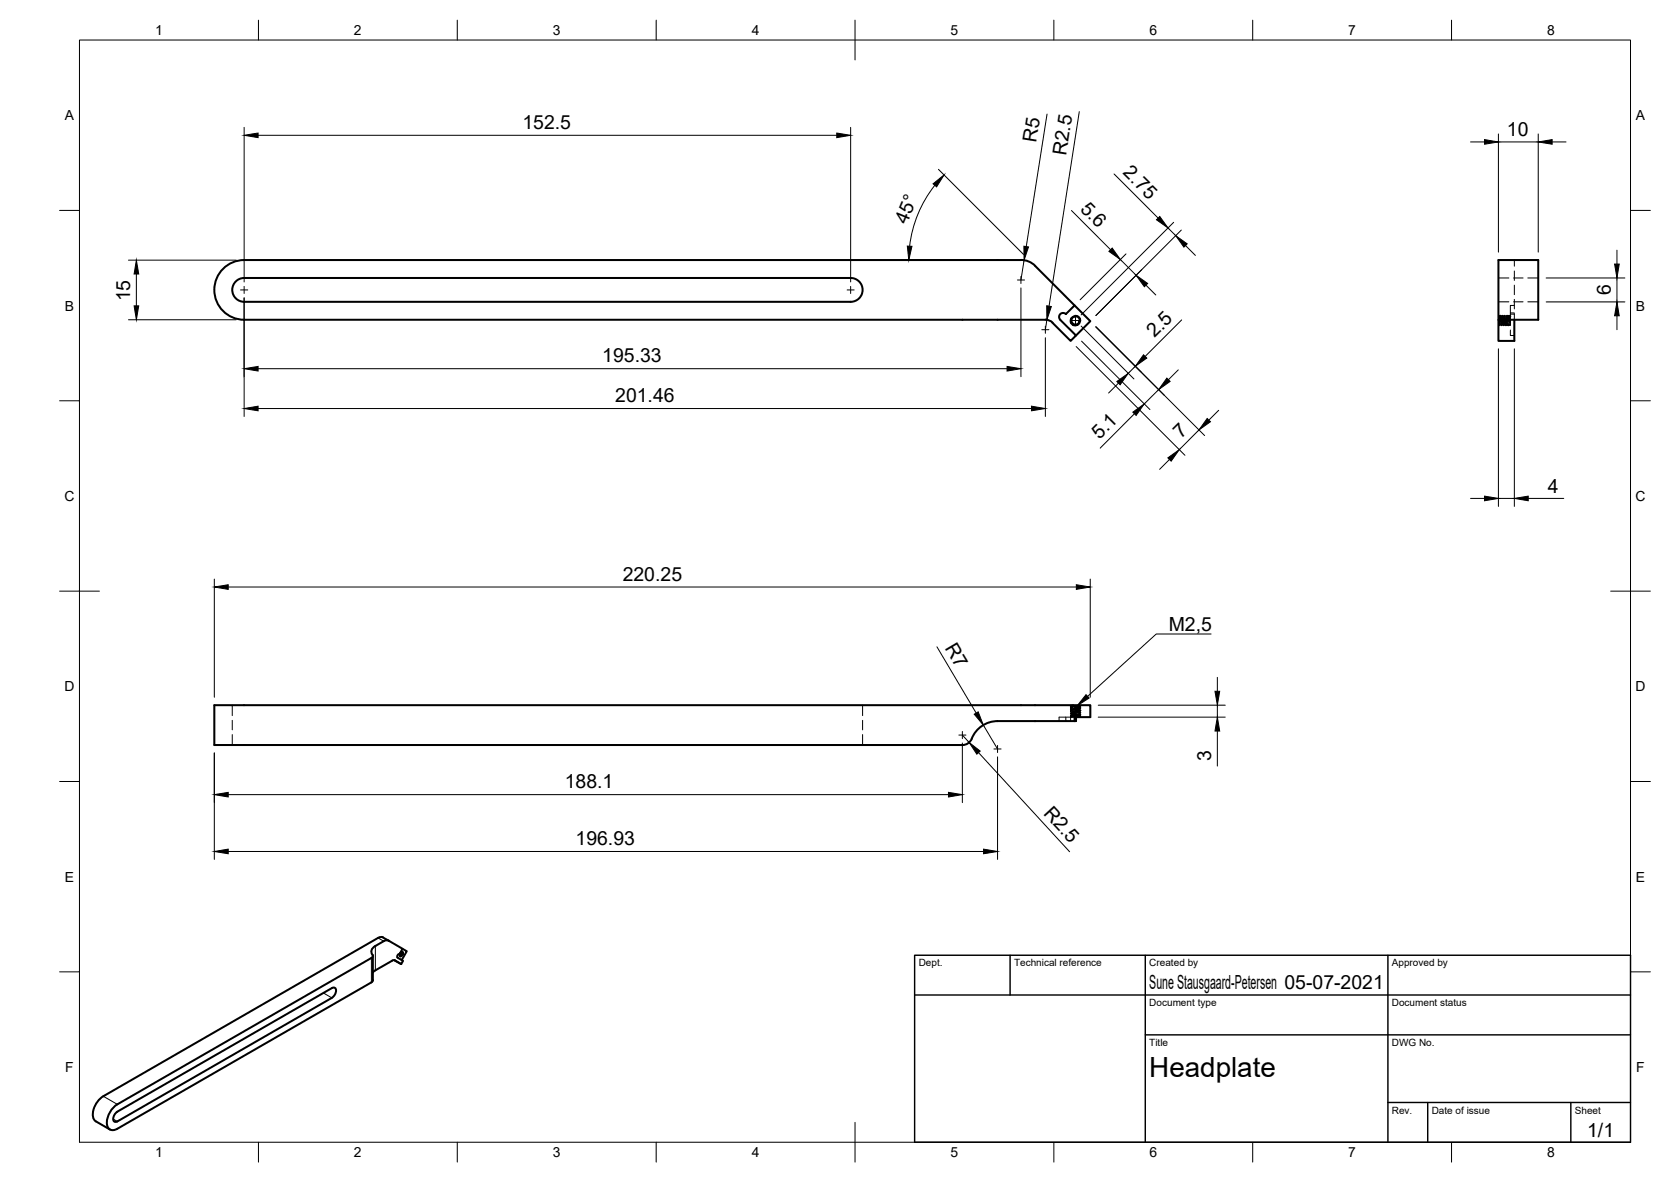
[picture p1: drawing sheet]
<svg xmlns="http://www.w3.org/2000/svg" width="420mm" height="297mm" viewBox="0 0 420 297" stroke-linecap="round" stroke-linejoin="round" font-family="sans-serif">
<!-- layer: Visible -->
<g fill="none" stroke="#000" stroke-width=".51">
<path d="M59.5 70.5l1.2-.6h.7h152.5a3 3 0 0 1 3 3 3 3 0 0 1-3 2.9h-152.5a2.99 2.99 0 0 1-2.8-2 2.99 2.99 0 0 1 .9-3.3zM256.7 65.3h-195.3a7.5 7.5 0 0 0-7.5 7.5 7.5 7.5 0 0 0 7.5 7.6l201.5-.1 1.5 .5 4.8 4.9 1.4-1.4-4-3.9a1.01 1.01 0 0 1 0-1.5 1.01 1.01 0 0 1 1.4 0M256.7 65.3l2.2 .5 1.4 1M260.3 66.8l9.9 10-2.2 2.1M270.2 76.8l4 3.9-3.6 3.6M270.4 79.5l.8 .3 .3 .8M376.8 65.3h10v15.1h-10zM269.3 81.2a1.12 1.12 0 0 0 2 0l.2-.6-.2 .5-.6 .4h-.7l-.5-.5v-.9l.8-.6-.9 .5-.2 .6 .1 .6M376.8 80.4v5.3h4v-5.3M270.6 180.2v1h-19.8a7.2 7.2 0 0 0-6.7 4.9 2.51 2.51 0 0 1-2.1 1.1h-188.1v-10h220.3v3h-4v1M94.4 237.7l2.1-1.2 1-.2 3.7 2.1-.7 1.4M94.4 237.7a1.51 1.51 0 0 0-.6 2.4l-.4 .6-63.9 36.8"/>
<path d="M95.1 235.7l-69.1 39.8M96.3 235.6l1.4 .8M96.3 235.6l-.6-.1-.6 .2M100.5 239.8l-.4 .1-.2 .6 1.4 1-.4 .8-1.6-1h-.4l-4.5 2.5M100.7 239.5h.1M100.8 239.4l-.2 .4M100.9 239.5l-.1 .2M100.9 239.3l-.4 .7 .2 .3M100.9 239.3h.3l.1 .2M101 239.3l-.5 .6M101 239.3l-.1 .4-.4 .3 .1 .1h.4l.3-.5M101.1 239.6l-.2 .2"/>
<path d="M101.1 239.3l-.1 .5-.4 .3 .4-.4zM101.2 239.3v.5l-.6 .3M101.2 238.4l1.1 .6-1.3 2.3M101.2 239.7l-.1 .2M101.3 239.6l-.2 .5-.5 .2M83.4 248.3l-53.9 31.1M83.5 248.3a.64 .64 0 0 1 .7-.1 .64 .64 0 0 1 .3 .7l-.2 .9-.9 .9-53.9 31.1M93.7 240.2v6.2M93.8 246.4l-.4 .5-63.9 36.8M94.4 243.8l-.6 .5M99.2 241.3l1.7 1M26 275.5a5.4 5.4 0 0 0-2.5 5.6l.6 .7 3.5 2.1"/>
<path d="M29.5 277.5a5.2 5.2 0 0 0-2.4 5.8 1.56 1.56 0 0 0 2.4 .4M29.5 279.4l-.8 1a.9 .9 0 0 0-.3 .9 .9 .9 0 0 0 .8 .6l.3-.1"/>
</g>
<!-- layer: Hidden -->
<g fill="none" stroke="#000" stroke-width=".25">
<path d="M269.3 79.9l-.1 .5 .1 .8M270 79.6l.5-.2 .5 .1 .4 .3 .3 .7M270.3 79.3l1 .3 .4 .6v.5M376.8 79.6l.1 1.5M376.8 79.4l.1-.1 .2 .2M376.8 75.8h2.6M376.8 69.9h2.6M376.9 79.7v-.4l.2 1.8M376.9 79.3l.2 2.3M377.3 79.3l-.2 .2M377.3 79.3h.1M377.4 79.3l.1 .2"/>
<path d="M377.4 79.5v-.2l-.2 2.1M377.4 80l-.1-.7-.1 1.6M377.5 79.5l.3-.2 .3 .2 .2-.2 .2 .2 .2-.2 .3 .2 .2-.2 .2 .2 .2-.2 .2 .2-.2 1.4M377.6 79.9l-.1-.4-.2 2M377.7 79.8l-.1-.3-.2 2M377.8 79.4v-.1l.2 2.2M377.8 79.6l.2 2.2v-.1M377.9 79.7l-.2 1.9v-.5M378 79.8l-.1 1.8-.1-.6M378.4 79.9l-.1-.6-.2 1.7M378.5 79.9l.1 1.7 .1-.7M378.6 79.8l.2 1.8v-.6"/>
<path d="M378.6 79.7l-.1 2.1-.1-.3M378.8 79.5l.1 2.3M378.8 79.9l.1 1.9 .1-.5M378.8 79.7l.1-.2 .2 2M378.9 79.8l.1-.3 .2 2.1-.3 .2M379.5 79.9l-.1 1.9-.1-.4M379.6 79.4l-.2 2.4M379.7 79.8l.1 1.4M379.8 78.9h1M379.8 78.6h1M380.6 75.8h2.4M380.6 69.9h2.4"/>
<path d="M380.8 76.8h-1v5l-.2-.2-.2 .2M380.8 65.3v1.6M380.8 68.1v2.4M380.8 71.7v2.3M380.8 75.2v2.4M380.8 78.8v1.6M384.2 75.8h2.6M384.2 69.9h2.6M269.6 81.1l.4 .5 .5 .1 .7-.2 .3-.3M269.8 81.6l.7 .2 .6-.1M376.8 80.4v.1M376.8 80.7h3"/>
<path d="M376.8 81.7l.2-.1 .1 .2 .2-.2 .3 .2 .1-.2 .3 .2M376.8 80.9v.3M377.2 80.5l-.2-1-.1 1.4M377.3 80.4l-.1-.9-.2 1.4M377.7 80.6l-.1 1.2-.1-1.1M377.7 80.1l-.1 1.7-.1-.6M378 81.8h.1M378.2 81.6l.3 .2M378.2 81.6l-.1 .2M378.3 80.3l-.1 1.3-.1-1.1M378.3 80.4l-.1-1.1-.1 1.2M378.4 80.4l-.1 1.2-.1-1.2"/>
<path d="M378.5 81.8h.1M378.5 81.8l.3-.2 .1 .2M378.6 80.2l-.1 1.6-.1-.7M378.9 81.8h.1M379.1 80.1v-.8l.2 1.4M379.2 81.6l.1 .2M379.2 80.3l.1-.8 .2 1.5M379.3 80.2l-.1-.9-.1 1.3M379.3 80.4l.2-.9 .1 1.5M379.3 81.8h.1M379.7 80.3l.1 1.3M379.8 80.6v.4"/>
<path d="M379.8 82.9v1.4h1M58.4 177.2v2.6M216.9 177.2v2.6M269.2 179.2v.1M269.2 179.7h.1M269.2 179.3l.2 .1-.2 .3M269.2 178.8l.2 .2-.2 .2M269.2 177.9l.2 .2-.2 .2M269.2 177.5l.2 .1M269.2 178.4l.2 .1M269.2 179.7l.2 .3M269.2 178.8l2.4 .2"/>
<path d="M269.2 177.2v1.4M269.2 179.8v1.4M269.3 177.9l2.4 .2M269.4 178.5l2.1 .3h-.3M269.4 178.5l-.2 .3M269.4 180l-.2 .1M269.4 177.6l-.2 .3M269.4 177.3l-.2 .1M269.4 177.2v.1M269.5 177.9h-.3l2 .2M269.6 179.8l2.1 .1-.2 .1M269.6 177.2l.4 .1"/>
<path d="M269.6 178.7l1.9 .2-.5 .1M269.7 178.9l2 .1-.3 .1M269.8 179l-.4 .1 2 .2M270 177.2l-.6 .1 .9 .1M270 178.1l1.5 .2-.9 .1M270 178.9l-.6 .1 1.7 .1M270 179.8l1.7 .1-.7 .1M270.2 179.1l-1 .1 1.2 .2M270.2 178.3l1.3 .1-1.2 .1M270.4 179.4l-1 .2 1.4 .1M270.4 177.6l1.3 .1-1.1 .1M270.6 178.2l-1.4 .1 .9 .1"/>
<path d="M270.6 177.7l.9 .2-1.5 .1M270.6 179.3l-1.2 .1 1.2 .1M270.7 179.2l-1.5 .1 .8 .1M270.8 178.5l.9 .1-1.4 .1M270.8 177.9l.7 .1-1.8 .1M270.9 177.6l.8 .1-1.5 .1M270.9 177.3l-1.7 .1 .5 .1M271 179.8l-1.6 .2 .8 .1M271 178.2l-1.8 .2h.4M271.2 179.4l.5 .1-1.8 .1M271.2 177.3l.3 .1-2.1 .2M271.2 179.7l-1.8 .2h.6"/>
<path d="M271.3 178.5l.4 .1-1.9 .1M271.4 177.3l-2.1 .2M271.4 177.5l-2 .2 .3 .1M271.5 178.3l.2 .3M271.7 179.4l-2.2 .2M271.7 179.1l-.2 .1 .2 .3-.2 .2 .2 .3-.2 .2M271.7 178.6l-.2 .2 .2 .2M271.7 178.2l-.2 .1M271.7 177.2l-.2 .2 .2 .3-.2 .3 .2 .1M271.7 178.1h.1M271.7 178.6h.1M271.7 179v.1"/>
<path d="M58.4 181v2.4M58.4 184.6v2.6M216.9 181v2.4M216.9 184.6v2.6M268 180.2v1M269.2 180.2h.1M269.9 180.1h-.7l.6 .1M270.2 180.2h-3.9v1M270.3 180.1l-1.1 .1h.1M271.1 180.1h.4l-1.1 .1M271.4 180.2h.1M271.5 180.2h.1"/>
</g>
<circle cx="379.8" cy="79.5" r=".11" fill="#000" stroke="#000" stroke-width=".25"/>
<!-- layer: Visible Narrow -->
<path d="M94.4 237.7v6.1M95.1 235.7l1.4 .8M81.3 249.5l2.1 1.3M93.4 240.7v6.2M26 275.5l3.5 2M28.4 281.2l1.1 .6" fill="none" stroke="#000" stroke-width=".25"/>
<!-- layer: Border -->
<g fill="none" stroke="#000" stroke-width=".25">
<path d="M20 10.1h390v276.9h-390zM65 5.1v5M115 5.1v5M165 5.1v5M215 5.1v10M265 5.1v5M315 5.1v5M365 5.1v5M15 52.9h5M410 52.9h5M15 100.7h5M410 100.7h5"/>
<path d="M15 148.6h10M405 148.6h10M15 196.4h5M410 196.4h5M15 244.2h5M410 244.2h5M65 287v5M115 287v5M165 287v5M215 282.1v9.9M265 287v5M315 287v5"/>
<path d="M365 287v5"/>
</g>
<!-- layer: TitleBlock -->
<path d="M230 240.1h180v46.9h-180zM230 250h180M254 240.1v9.9M288 240.1v46.9M349 240.1v46.9M288 260.1h122M349 277.1h61M359 277.1v9.9M395 277.1v9.9" fill="none" stroke="#000" stroke-width=".36"/>
<!-- layer: Dimensions -->
<g fill="none" stroke="#000" stroke-width=".25">
<path d="M61.4 32v38.9M64.9 34h145.5M213.9 32v38.9M263.3 28.7l-5.3 33.3M271.4 28.1l-7.6 48.8M369.8 35.7h3.5M376.8 33.7v29.7M376.8 35.7h10M386.8 33.7v29.7M390.3 35.7h3.5M235.1 46.6a30.3 30.3 0 0 0-6.4 15.3M236 42.6l21.4 21.4"/>
<path d="M269.4 52.9l9.8 9.8M280.1 43.7l11.1 11.1M293.7 57.3l1.9 1.9M295.1 55.9l-23.3 23.2M297 57.8l-21.5 21.5M32.3 65.4h27.1M34.3 68.9v8M61.4 74.9v29.8M226.5 65.4h22.3M256.7 72.4v22.3M257.5 65.4l-.8 5M281.7 65.2l4 4"/>
<path d="M283.1 63.8l-11.5 11.5M288.1 71.7l2.5 2.4M298.1 61.7l2.5 2.5M388.8 69.9h19.8M388.8 75.9h19.8M406.6 62.9v3.5M406.6 69.9v6M406.6 79.4v3.5M32.3 80.4h27.1M64.9 92.7h188.3M262.8 84.9v19.8M263.2 80.4l-.4 2.5"/>
<path d="M270.6 87.1l27.3 27.3M271.8 81.9l13.3 13.3M271.9 85.7l17.2 17.2M275.5 82.1l27.4 27.4M281.2 96.3l-2.5 2.5M285.5 92l-1.8 1.8M291.3 97.9l-3.6 3.6M296.3 92.9l-2.5 2.5M297.1 80.4l-9.1 9.2M376.8 87.7v39.6M380.8 87.7v39.6M64.9 102.7h194.5"/>
<path d="M285.2 104l-8.6 8.6M294 115.5l-2.4 2.4M301.5 108l-5 5M306.4 103.1l-2.4 2.5M369.8 125.3h3.5M376.8 125.3h4M384.3 125.3h8.9M53.9 145.5v29.7M57.4 147.5h213.2M274.1 145.5v29.7M235.6 162.5l9.8 16.7M276.1 177.2h32"/>
<path d="M306.1 170.2v3.5M306.1 177.2v3M53.9 189.2v26.8M57.4 199.7h181.1M242 184.7l1.7 1.9M242 186.7v15M246 189.1l22.9 24.9M247.2 182.2l3.6 6M250.8 190.2v25.8M276.1 180.2h32M306.1 183.7v8.8M57.4 214h189.9"/>
</g>
<g fill="#000" stroke="#000" stroke-width=".25">
<path d="M61.4 34l3.5-.6v1.2zM210.4 33.4l3.5 .6-3.5 .6zM373.3 35.1l3.5 .6-3.5 .5zM386.8 35.7l3.5-.6v1.1zM234.6 46.2l2.8-2.3-1.9 3.1zM291.6 54.4l2.1 2.9-2.9-2.1zM34.3 65.4l.6 3.5h-1.2zM33.7 76.9h1.2l-.6 3.5zM228.1 61.8l1.2 .1-.8 3.5zM257.5 61.9l1.1 .1-1.1 3.4zM263.2 76.8l1.2 .2-1.2 3.4zM278.8 63.2l.9-.9 2 2.9z"/>
<path d="M285.7 69.2l2.9 2-.9 .9zM295.6 59.2l2.9 2.1-.8 .8zM406 66.4h1.1l-.5 3.5zM406.6 75.9l.5 3.5h-1.1zM61.4 92.7l3.5-.6v1.1zM253.2 92.1l3.5 .6-3.5 .5zM280.8 95.9l2.9-2.1-2.1 2.9zM287.5 89.2l.9 .8-2.9 2zM293.4 95l.8 .8-2.9 2.1zM61.4 102.7l3.5-.6v1.1zM259.4 102.1l3.4 .6-3.4 .5zM284.8 103.6l2.9-2.1-2 2.9z"/>
<path d="M293.6 115.1l2.9-2.1-2 2.9zM303.5 105.2l.9 .8-2.9 2zM373.3 124.7l3.5 .6-3.5 .5zM380.8 125.3l3.5-.6v1.1zM53.9 147.5l3.5-.6v1.2zM270.6 146.9l3.5 .6-3.5 .6zM245 179.5l1-.6 1.2 3.3zM305.5 173.7h1.2l-.6 3.5zM53.9 199.7l3.5-.6v1.2zM238.5 199.1l3.5 .6-3.5 .6zM243.7 186.6l2.8 2.2-.9 .7zM306.1 180.2l.6 3.5h-1.2z"/>
<path d="M53.9 214l3.5-.6v1.2zM247.3 213.4l3.5 .6-3.5 .6z"/>
</g>
<!-- layer: Center Lines -->
<g fill="none" stroke="#000" stroke-width=".25">
<path d="M60.5 72.9h1.8M61.4 72v1.8M213 72.9h1.8M213.9 72v1.8M255.8 70.4h1.8M256.7 69.5v1.8M270.4 79.6v1.8M262 82.9h1.7M262.8 82v1.8M269.5 80.5h1.8M241.1 184.7h1.8M242 183.8v1.8"/>
<path d="M249.9 188.2h1.8M250.8 187.3v1.8"/>
</g>
<!-- layer: Annotations -->
<path d="M273.1 174.6l.8 .8-3 1.9z" fill="#000" stroke="#000" stroke-width=".25"/>
<path d="M304.5 159.3h-13.8l-17.2 15.7" fill="none" stroke="#000" stroke-width=".25"/>
<text font-size="7" x="289" y="270.6">Headplate</text>
<g font-size="4.9">
<text x="131.4" y="32.5">152.5</text>
<text x="260.6" y="35.9" transform="rotate(-81 260.6 35.9)">R5</text>
<text x="378.9" y="34.1">10</text>
<text x="268.1" y="39.3" transform="rotate(-81 268.1 39.3)">R2.5</text>
<text x="282.2" y="43.6" transform="rotate(45 282.2 43.6)">2.75</text>
<text x="271.4" y="52.7" transform="rotate(45 271.4 52.7)">5.6</text>
<text x="228" y="56.5" transform="rotate(-68 228 56.5)">45°</text>
<text x="32.7" y="75.7" transform="rotate(-90 32.7 75.7)">15</text>
<text x="405" y="74.2" transform="rotate(-90 405 74.2)">6</text>
<text x="290.3" y="85" transform="rotate(-45 290.3 85)">2.5</text>
<text x="151.4" y="91.1">195.33</text>
<text x="154.7" y="101.1">201.46</text>
<text x="276.4" y="110.6" transform="rotate(-45 276.4 110.6)">5.1</text>
<text x="297" y="110.4" transform="rotate(-45 297 110.4)">7</text>
<text x="389.2" y="123.8">4</text>
<text x="156.6" y="146">220.25</text>
<text x="293.9" y="158.6">M2,5</text>
<text x="237.4" y="162.8" transform="rotate(59 237.4 162.8)">R7</text>
<text x="304.5" y="191.2" transform="rotate(-90 304.5 191.2)">3</text>
<text x="142" y="198.1">188.1</text>
<text x="262.2" y="204.4" transform="rotate(47 262.2 204.4)">R2.5</text>
<text x="144.7" y="212.4">196.93</text>
<text x="289" y="248.5">Sune Stausgaard-Petersen 05-07-2021</text>
<text x="399.1" y="285.7">1/1</text>
</g>
<g font-size="3.5">
<text x="39" y="8.8">1</text>
<text x="89" y="8.8">2</text>
<text x="139" y="8.8">3</text>
<text x="189" y="8.8">4</text>
<text x="239" y="8.8">5</text>
<text x="289" y="8.8">6</text>
<text x="339" y="8.8">7</text>
<text x="389" y="8.8">8</text>
<text x="16.3" y="30.2">A</text>
<text x="411.3" y="30.2">A</text>
<text x="16.3" y="78">B</text>
<text x="411.3" y="78">B</text>
<text x="16.2" y="125.9">C</text>
<text x="411.2" y="125.9">C</text>
<text x="16.2" y="173.7">D</text>
<text x="411.2" y="173.7">D</text>
<text x="16.3" y="221.6">E</text>
<text x="411.3" y="221.6">E</text>
<text x="16.4" y="269.4">F</text>
<text x="411.4" y="269.4">F</text>
<text x="39" y="290.8">1</text>
<text x="89" y="290.8">2</text>
<text x="139" y="290.8">3</text>
<text x="189" y="290.8">4</text>
<text x="239" y="290.8">5</text>
<text x="289" y="290.8">6</text>
<text x="339" y="290.8">7</text>
<text x="389" y="290.8">8</text>
</g>
<g font-size="2.5">
<text x="231" y="242.9">Dept.</text>
<text x="255" y="242.9">Technical reference</text>
<text x="289" y="242.9">Created by</text>
<text x="350" y="242.9">Approved by</text>
<text x="289" y="252.8">Document type</text>
<text x="350" y="252.8">Document status</text>
<text x="289" y="262.9">Title</text>
<text x="350" y="262.9">DWG No.</text>
<text x="350" y="279.9">Rev.</text>
<text x="360" y="279.9">Date of issue</text>
<text x="396" y="279.9">Sheet</text>
</g>
</svg>
